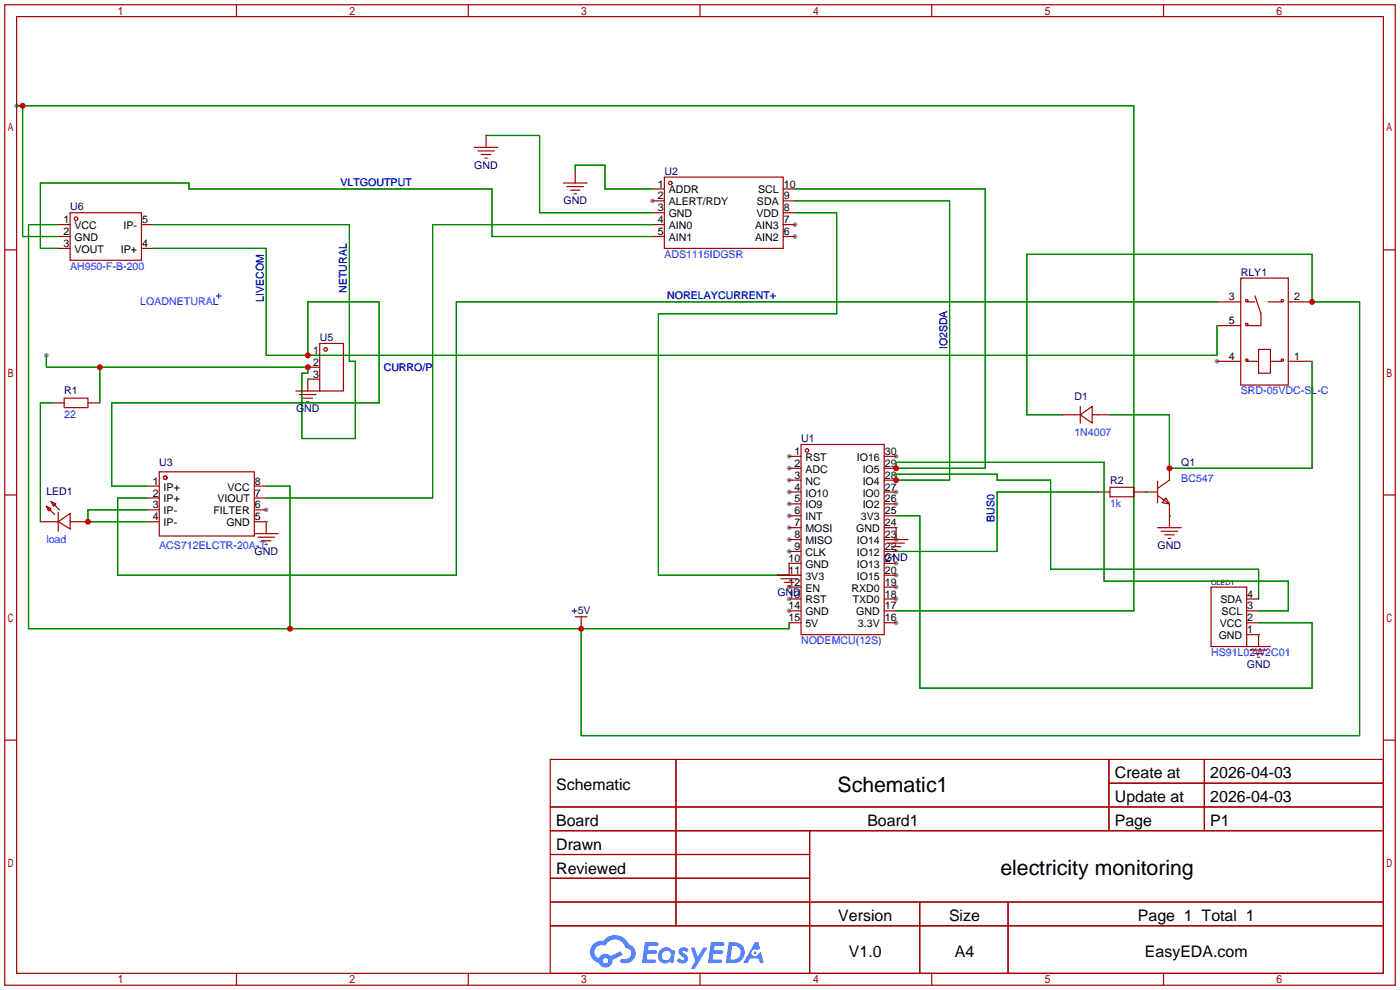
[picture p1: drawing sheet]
<svg xmlns="http://www.w3.org/2000/svg" width="299mm" height="212mm" viewBox="0 0 299 212" stroke-linecap="round" stroke-linejoin="round" font-family="sans-serif">
<g fill="#999">
<circle cx="168.7" cy="97.5" r=".51"/>
<circle cx="168.7" cy="100.1" r=".51"/>
<circle cx="168.7" cy="102.6" r=".51"/>
<circle cx="168.7" cy="105.2" r=".51"/>
<circle cx="168.7" cy="107.7" r=".51"/>
<circle cx="168.7" cy="110.2" r=".51"/>
<circle cx="168.7" cy="112.8" r=".51"/>
<circle cx="168.7" cy="115.3" r=".51"/>
<circle cx="168.7" cy="117.9" r=".51"/>
<circle cx="168.7" cy="125.5" r=".51"/>
<circle cx="168.7" cy="128" r=".51"/>
<circle cx="168.7" cy="130.6" r=".51"/>
<circle cx="191.5" cy="133.1" r=".51"/>
<circle cx="191.5" cy="128" r=".51"/>
<circle cx="191.5" cy="125.5" r=".51"/>
<circle cx="191.5" cy="122.9" r=".51"/>
<circle cx="191.5" cy="120.4" r=".51"/>
<circle cx="191.5" cy="115.3" r=".51"/>
<circle cx="191.5" cy="107.7" r=".51"/>
<circle cx="191.5" cy="105.2" r=".51"/>
<circle cx="191.5" cy="97.5" r=".51"/>
<circle cx="139.4" cy="42.9" r=".51"/>
<circle cx="169.9" cy="50.5" r=".51"/>
<circle cx="169.9" cy="48" r=".51"/>
<circle cx="56.9" cy="109" r=".51"/>
<circle cx="260.1" cy="77.2" r=".51"/>
<circle cx="3.6" cy="22.6" r=".51"/>
<circle cx="9.9" cy="75.9" r=".51"/>
</g>
<g fill="none" stroke="#a10000" stroke-width=".25">
<path d="M1 1h297.2v209.6h-297.2zM3.6 3.6h292.1v204.4h-292.1zM50.5 1v2.6M100.1 1v2.6M149.6 1v2.6M199.1 1v2.6M248.7 1v2.6M1 53.4h2.6M295.7 53.4h2.5M1 105.8h2.6M295.7 105.8h2.5M1 158.2h2.6"/>
<path d="M295.7 158.2h2.5M117.6 162.3h178.1v45.7h-178.1zM117.6 172.5h178.1M117.6 177.5h178.1M144.5 162.3v35.6M173 177.5v30.5M237 162.3v15.2M237 167.4h58.7M257.4 162.3v15.2M117.6 182.6h55.4M117.6 192.8h178.1M117.6 187.7h55.4"/>
<path d="M117.6 197.9h178.1M196.6 192.8v15.2M215.4 192.8v15.2M50.5 208v2.6M100.1 208v2.6M149.6 208v2.6M199.1 208v2.6M248.7 208v2.6"/>
</g>
<g fill="#5487ff">
<path d="M145.3 202.7a1.3 1.3 0 0 1 1.9 .3l-.4 .6a.54 .54 0 0 0-.9-.2l.1 .2a1.34 1.34 0 0 1 .9 1.8 1.47 1.47 0 0 1-2.3-.1l.5-.6 .8 .5a.31 .31 0 0 0 .4-.3 .31 .31 0 0 0-.3-.4 1.12 1.12 0 0 1-.7-1.8z"/>
<path d="M147.6 202.5h.9l.6 2 1.2-2h.9l-2.7 4.6h-.9l1-1.7z"/>
<path d="M137.8 201.4h1.7a1.31 1.31 0 0 1 1.2 .2 .4 .4 0 0 1-.3 .5l-1.8 .1-.1 .9h1.6a.4 .4 0 0 1 .4 .4 .4 .4 0 0 1-.5 .4h-1.6l-.2 1.2h1.4a.46 .46 0 0 1 .5 0 .46 .46 0 0 1 .1 .5l-.4 .2h-2.6z"/>
<path d="M151.9 201.4h1.7a1.32 1.32 0 0 1 1.2 .2 .39 .39 0 0 1-.3 .5l-1.8 .1-.1 .9h1.6a.4 .4 0 0 1 .4 .4 .4 .4 0 0 1-.4 .4h-1.7l-.2 1.2h1.4a.46 .46 0 0 1 .5 0 .46 .46 0 0 1 .1 .5l-.4 .2h-2.6z"/>
<path d="M161.3 201.4h.8l.3 1.3-.6 .4a.75 .75 0 0 0-1.1 .3 .75 .75 0 0 0 .5 1 .75 .75 0 0 0 .9-.7l.5-.2 .6 2.3h-.8l-.3-.9h-1.8l-.5 .9h-1z"/>
<path d="M155.7 201.4l-.6 4.4h1.5a2.27 2.27 0 0 0 2.6-2.2 2.27 2.27 0 0 0-2.7-2.2zM156.5 202.1a1.5 1.5 0 0 1 1.8 1.6 1.5 1.5 0 0 1-1.9 1.4h-.3z"/>
<path d="M141.2 203a1.6 1.6 0 0 0-.3 2.3 1.6 1.6 0 0 0 2.3 .2l.7 .3 .3-2.4-.1-.3-.5-.1a1.58 1.58 0 0 0-2.4 0zM141.8 203.5a.98 .98 0 0 1 1.6 .4 .98 .98 0 0 1-1.1 1.3 .94 .94 0 0 1-.9-.7 .94 .94 0 0 1 .4-1z"/>
<path d="M126.8 201.8a2.37 2.37 0 0 0 1.1 4 1.54 1.54 0 0 0 1.8 1 1.54 1.54 0 0 0 1.2-1.6l2.2-1.1-.5-.8-2 1a1.57 1.57 0 0 0-2.7 .5 1.5 1.5 0 0 1-.7-2.1 1.5 1.5 0 0 1 2.2-.5 2.23 2.23 0 0 1 2.3-1.4 2.23 2.23 0 0 1 2 1.8 1.16 1.16 0 0 1 1.2 1.1 1.16 1.16 0 0 1-1.1 1.2h-.7a.47 .47 0 0 0-.5 .4 .47 .47 0 0 0 .4 .5 2.17 2.17 0 0 0 2.5-.9 2.17 2.17 0 0 0-.3-2.7l-.8-.4a3.2 3.2 0 0 0-5.5-.7l-1.1 .1zM128.8 205.3a.6 .6 0 0 1 1.2 0 .6 .6 0 0 1-1.2 0z"/>
<circle cx="161.4" cy="203.6" r=".28"/>
</g>
<g fill="none" stroke="#a10000" stroke-width=".25">
<path d="M101.3 31.5h5.1M102.1 32.3h3.6M102.9 33h2M103.6 33.8h.5M103.9 29v2.5M120.4 39.1h5.1M121.2 39.9h3.5M122.9 36.6v2.5M142 37.8h25.4v15.3h-25.4zM12.4 48h2.6M12.4 50.5h2.6M12.4 53.1h2.6"/>
<path d="M15 45.5h15.2v10.1h-15.2zM30.2 48h2.6M30.2 53.1h2.6M121.9 40.6h2.1M122.7 41.4h.5M139.4 40.4h2.6M139.4 42.9h2.6M139.4 45.5h2.6M139.4 48h2.6M139.4 50.5h2.6M167.4 40.4h2.5M167.4 42.9h2.5"/>
<path d="M167.4 45.5h2.5M167.4 48h2.5M167.4 50.5h2.5M265.2 59.4h10.1v22.9h-10.1zM65.8 75.9h2.5M65.8 78.5h2.5M68.3 73.4h5.1v10.2h-5.1zM260.1 77.2h5.1M260.1 64.5h5.1M260.1 69.6h5.1M266.4 77.2h2.6M266.4 64.5h1.8"/>
<path d="M268.2 63.2l1.3 3.9v2.5h-3.1M269 74.7h2.5v5.1h-2.5zM271 64.5h3.1M271.5 77.2h2.6M275.3 77.2h5.1M275.3 64.5h5.1M11.2 86.1h2.5M13.7 85.1h5.1v2h-5.1zM18.8 86.1h2.5M63.2 83.6h5.1M64 84.3h3.6M64.8 85.1h2"/>
<path d="M65.5 85.9h.5M68.3 81h-2.5v2.6M168.7 97.5h2.5M171.2 95h17.8v40.6h-17.8zM189 97.5h2.5M227.1 88.6h3.8M230.9 88.6l2.5-1.7v3.5zM230.9 86.9v3.5M233.4 88.6h3.8M8.6 111.5h3.8M9.9 108.2l1 .5-.5 .5zM9.9 108.2l1.8 1.8"/>
<path d="M10.9 107.2l1 .5-.5 .5zM10.9 107.2l1.8 1.8M12.4 111.5l2.6-1.8v3.3zM12.4 109.5v4M15 111.5h3.8M31.5 111.5h2.5M31.5 103.9h2.5M31.5 106.4h2.5M31.5 109h2.5M34 100.8h20.4v13.8h-20.4zM54.4 111.5h2.5v2.5M54.4 103.9h2.5"/>
<path d="M54.4 106.4h2.5M54.4 109h2.5M54.4 114h5M55.1 114.8h3.6M55.9 115.6h2M56.6 116.3h.5M168.7 100.1h2.5M168.7 102.6h2.5M168.7 105.2h2.5M168.7 107.7h2.5M168.7 110.2h2.5M168.7 112.8h2.5"/>
<path d="M168.7 115.3h2.5M168.7 117.9h2.5M189 100.1h2.5M189 102.6h2.5M189 105.2h2.5M189 107.7h2.5M189 110.2h2.5M189 112.8h2.5v2.5M189 115.3h5.1M189 117.9h2.5M189.7 116.1h3.6M190.5 116.8h2"/>
<path d="M191.3 117.6h.5M234.7 105.2h2.5M237.2 104.1h5.1v2.1h-5.1zM242.3 105.2h5.1M247.4 112.8h5.1M247.4 102.9v4.5M247.4 105.9l2.5 1.8M248.2 113.5h3.5M248.9 114.3h2.1M249.2 106.4l.7 1.3-1.5-.3zM249.7 115.1h.5M249.9 100.1v2.5l-2.5 1.8"/>
<path d="M249.9 107.7v5.1M122.9 131.8h2.6M124.2 131.8v2.6M166.1 122.9h5.1M166.9 123.7h3.5M167.6 124.5h2.1M168.4 125.2h.5M168.7 125.5h2.5M168.7 128h2.5M168.7 130.6h2.5M168.7 133.1h2.5M171.2 120.4h-2.5v2.5"/>
<path d="M189 120.4h2.5M189 122.9h2.5M189 125.5h2.5M189 128h2.5M189 130.6h2.5M189 133.1h2.5M258.8 125.5h7.6v12.7h-7.6zM266.4 128h2.6M266.4 130.6h2.6M266.4 133.1h2.6M266.4 135.6h2.6v2.6M266.4 138.2h5.1"/>
<path d="M267.2 138.9h3.6M268 139.7h2M268.7 140.5h.5"/>
<circle cx="143.3" cy="39.1" r=".38"/>
<circle cx="16.3" cy="46.7" r=".38"/>
<circle cx="69.6" cy="74.7" r=".38"/>
<circle cx="266.4" cy="69.3" r=".25"/>
<circle cx="266.4" cy="77" r=".25"/>
<circle cx="266.4" cy="64.3" r=".25"/>
<circle cx="274.1" cy="77" r=".25"/>
<circle cx="274.1" cy="64.3" r=".25"/>
<circle cx="172.5" cy="96.3" r=".38"/>
<circle cx="35.3" cy="102.1" r=".38"/>
</g>
<g fill="none" stroke="#008700" stroke-width=".25">
<path d="M3.6 22.6h238.7v108h-50.8M4.8 22.6v27.9h7.6M103.9 29h11.4v16.5h24.1M122.9 36.6v-1.3h6.4v5.1h10.1M12.4 48h-6.3v86.4h162.6v-1.3M32.8 48h41.9v29.2h1.2v16.5h-11.4v-13.9h1.3v-1.3h-55.9v-2.6M32.8 53.1h24.1v22.8h203.2v-6.3M139.4 50.5h-34.2v-10.1h-64.8v-1.3h-31.8v14h3.8M139.4 48h-46.9v58.4h-35.6M169.9 40.4h40.7v59.7h-19.1v-1.3h44.5v25.4h39.3v6.4h-6.3M169.9 42.9h33v59.7h-11.4v-1.3h21.6v1.3h11.4v19.1h44.5v6.3M169.9 45.5h8.9v21.6h-38.1v55.8h28"/>
<path d="M21.3 78.5v7.6M65.8 75.9v-11.4h15.2v21.6h-57.1v17.8h7.6M260.1 64.5h-162.6v58.4h-72.4v-16.5h6.4M280.4 77.2v22.9h-30.5v-11.5h-12.7M11.2 86.1h-2.6v25.4M65.8 81h.1M227.1 88.6h-7.6v-34.2h60.9v10.1h10.2v92.7h-166.4v-22.8M31.5 109h-12.7v2.5h12.7M56.9 111.5h.1M56.9 103.9h5.1v30.5M191.5 112.8h.1M191.5 110.2h5.1v36.9h83.8v-14h-11.4"/>
<path d="M234.7 105.2h-21.6v12.7h-21.6M244.9 105.2h.1M249.9 110.2h.1M168.7 120.4h.1M269 135.6h.1"/>
</g>
<path d="M46.2 63.2h1M46.7 62.7v1.1" fill="none" stroke="#00f" stroke-width=".25"/>
<g fill="#c00">
<circle cx="191.5" cy="102.6" r=".63"/>
<circle cx="4.8" cy="22.6" r=".63"/>
<circle cx="124.2" cy="134.4" r=".63"/>
<circle cx="62" cy="134.4" r=".63"/>
<circle cx="280.4" cy="64.5" r=".63"/>
<circle cx="249.9" cy="100.1" r=".63"/>
<circle cx="18.8" cy="111.5" r=".63"/>
<circle cx="191.5" cy="100.1" r=".63"/>
<circle cx="65.8" cy="75.9" r=".63"/>
<circle cx="65.8" cy="78.5" r=".63"/>
<circle cx="21.3" cy="78.5" r=".63"/>
</g>
<g font-size="4.5">
<text x="179" y="169.2">Schematic1</text>
<text x="213.8" y="187">electricity monitoring</text>
</g>
<g font-size="3.4">
<text x="238.3" y="166.4">Create at</text>
<text x="258.7" y="166.4">2026-04-03</text>
<text x="118.9" y="168.9">Schematic</text>
<text x="238.3" y="171.4">Update at</text>
<text x="258.7" y="171.4">2026-04-03</text>
<text x="118.9" y="176.5">Board</text>
<text x="185.4" y="176.5">Board1</text>
<text x="238.3" y="176.5">Page</text>
<text x="258.7" y="176.5">P1</text>
<text x="118.9" y="181.6">Drawn</text>
<text x="118.9" y="186.7">Reviewed</text>
<text x="179.2" y="196.8">Version</text>
<text x="202.8" y="196.8">Size</text>
<text x="243.2" y="196.8">Page 1 Total 1</text>
<text x="181.4" y="204.5">V1.0</text>
<text x="204.1" y="204.5">A4</text>
<text x="244.7" y="204.5">EasyEDA.com</text>
</g>
<g font-size="2.3" fill="#00f">
<text x="72.8" y="39.8">VLTGOUTPUT</text>
<text x="15" y="57.6">AH950-F-B-200</text>
<text x="142" y="55.1">ADS1115IDGSR</text>
<text x="30" y="65.2">LOADNETURAL</text>
<text x="56.4" y="64.5" transform="rotate(-90 56.4 64.5)">LIVECOM</text>
<text x="74.1" y="62.6" transform="rotate(-90 74.1 62.6)">NETURAL</text>
<text x="142.6" y="64">NORELAYCURRENT+</text>
<text x="202.4" y="74.7" transform="rotate(-90 202.4 74.7)">IO2SDA</text>
<text x="82" y="79.2">CURRO/P</text>
<text x="13.7" y="89.4">22</text>
<text x="265.2" y="84.3">SRD-05VDC-SL-C</text>
<text x="229.6" y="93.2">1N4007</text>
<text x="252.5" y="103.1">BC547</text>
<text x="212.6" y="111.5" transform="rotate(-90 212.6 111.5)">BUS0</text>
<text x="237.2" y="108.4">1k</text>
<text x="9.9" y="116">load</text>
<text x="34" y="117.3">ACS712ELCTR-20A-T</text>
<text x="171.2" y="137.6">NODEMCU(12S)</text>
<text x="258.8" y="140.2">HS91L02W2C01</text>
</g>
<g font-size="2.3" fill="#000080">
<text x="101.4" y="36">GND</text>
<text x="142" y="37.3">U2</text>
<text x="15" y="44.9">U6</text>
<text x="120.4" y="43.7">GND</text>
<text x="265.2" y="58.9">RLY1</text>
<text x="68.3" y="72.9">U5</text>
<text x="13.7" y="84.3">R1</text>
<text x="63.3" y="88.1">GND</text>
<text x="229.6" y="85.6">D1</text>
<text x="171.2" y="94.5">U1</text>
<text x="34" y="99.5">U3</text>
<text x="252.5" y="99.5">Q1</text>
<text x="9.9" y="105.9">LED1</text>
<text x="237.2" y="103.3">R2</text>
<text x="54.4" y="118.6">GND</text>
<text x="189" y="119.9">GND</text>
<text x="247.4" y="117.3">GND</text>
<text x="122.2" y="131.3">+5V</text>
<text x="166.1" y="127.5">GND</text>
<text x="266.5" y="142.7">GND</text>
</g>
<g font-size="2.3">
<text x="140.6" y="40.1">1</text>
<text x="142.9" y="41.3">ADDR</text>
<text x="162" y="41.3">SCL</text>
<text x="167.5" y="40.1">10</text>
<text x="13.6" y="47.7">1</text>
<text x="30.4" y="47.7">5</text>
<text x="140.6" y="42.6">2</text>
<text x="140.6" y="45.2">3</text>
<text x="140.6" y="47.7">4</text>
<text x="142.9" y="43.9">ALERT/RDY</text>
<text x="142.9" y="46.4">GND</text>
<text x="161.7" y="46.4">VDD</text>
<text x="161.8" y="43.9">SDA</text>
<text x="167.5" y="47.7">7</text>
<text x="167.5" y="45.2">8</text>
<text x="167.5" y="42.6">9</text>
<text x="13.6" y="50.2">2</text>
<text x="13.6" y="52.8">3</text>
<text x="15.9" y="49">VCC</text>
<text x="15.9" y="51.5">GND</text>
<text x="26.4" y="49">IP-</text>
<text x="30.4" y="52.8">4</text>
<text x="140.6" y="50.2">5</text>
<text x="142.9" y="49">AIN0</text>
<text x="142.9" y="51.5">AIN1</text>
<text x="161.4" y="51.5">AIN2</text>
<text x="161.4" y="49">AIN3</text>
<text x="167.5" y="50.2">6</text>
<text x="15.9" y="54">VOUT</text>
<text x="25.8" y="54">IP+</text>
<text x="262.6" y="64.2">3</text>
<text x="276.6" y="64.2">2</text>
<text x="262.6" y="69.3">5</text>
<text x="66.9" y="75.6">1</text>
<text x="262.6" y="76.9">4</text>
<text x="276.6" y="76.9">1</text>
<text x="66.9" y="78.2">2</text>
<text x="66.9" y="80.7">3</text>
<text x="169.8" y="97.2">1</text>
<text x="169.8" y="99.8">2</text>
<text x="172.1" y="98.5">RST</text>
<text x="172.1" y="101">ADC</text>
<text x="183.1" y="98.5">IO16</text>
<text x="184.4" y="101">IO5</text>
<text x="189.1" y="99.8">29</text>
<text x="189.1" y="97.2">30</text>
<text x="32.6" y="103.6">1</text>
<text x="32.6" y="106.1">2</text>
<text x="35" y="104.8">IP+</text>
<text x="35" y="107.4">IP+</text>
<text x="46.5" y="107.4">VIOUT</text>
<text x="48.6" y="104.8">VCC</text>
<text x="54.5" y="106.1">7</text>
<text x="54.5" y="103.6">8</text>
<text x="169.8" y="102.3">3</text>
<text x="169.8" y="104.8">4</text>
<text x="169.8" y="107.4">5</text>
<text x="172.1" y="103.6">NC</text>
<text x="172.1" y="106.1">IO10</text>
<text x="184.4" y="106.1">IO0</text>
<text x="184.4" y="103.6">IO4</text>
<text x="189.1" y="107.4">26</text>
<text x="189.1" y="104.8">27</text>
<text x="189.1" y="102.3">28</text>
<text x="32.6" y="108.7">3</text>
<text x="32.6" y="111.2">4</text>
<text x="35" y="109.9">IP-</text>
<text x="35" y="112.5">IP-</text>
<text x="45.6" y="109.9">FILTER</text>
<text x="48.4" y="112.5">GND</text>
<text x="54.5" y="111.2">5</text>
<text x="54.5" y="108.7">6</text>
<text x="169.8" y="109.9">6</text>
<text x="169.8" y="112.5">7</text>
<text x="172.1" y="108.7">IO9</text>
<text x="172.1" y="111.2">INT</text>
<text x="172.1" y="113.7">MOSI</text>
<text x="183" y="113.7">GND</text>
<text x="184" y="111.2">3V3</text>
<text x="184.4" y="108.7">IO2</text>
<text x="189.1" y="112.5">24</text>
<text x="189.1" y="109.9">25</text>
<text x="169.8" y="115">8</text>
<text x="169.8" y="117.5">9</text>
<text x="172.1" y="116.3">MISO</text>
<text x="172.1" y="118.8">CLK</text>
<text x="183.1" y="118.8">IO12</text>
<text x="183.1" y="116.3">IO14</text>
<text x="189.1" y="117.5">22</text>
<text x="189.1" y="115">23</text>
<text x="168.5" y="120.1">10</text>
<text x="168.5" y="122.6">11</text>
<text x="168.5" y="125.2">12</text>
<text x="172.1" y="121.4">GND</text>
<text x="172.1" y="123.9">3V3</text>
<text x="183.1" y="123.9">IO15</text>
<text x="183.1" y="121.4">IO13</text>
<text x="189.1" y="125.2">19</text>
<text x="189.1" y="122.6">20</text>
<text x="189.1" y="120.1">21</text>
<text x="168.5" y="127.7">13</text>
<text x="168.5" y="130.2">14</text>
<text x="172.1" y="126.4">EN</text>
<text x="172.1" y="129">RST</text>
<text x="172.1" y="131.5">GND</text>
<text x="182" y="126.4">RXD0</text>
<text x="182.2" y="129">TXD0</text>
<text x="183" y="131.5">GND</text>
<text x="189.1" y="130.2">17</text>
<text x="189.1" y="127.7">18</text>
<text x="260.8" y="129">SDA</text>
<text x="261.1" y="131.5">SCL</text>
<text x="266.6" y="130.2">3</text>
<text x="266.6" y="127.7">4</text>
<text x="168.5" y="132.8">15</text>
<text x="172.1" y="134.1">5V</text>
<text x="183.4" y="134.1">3.3V</text>
<text x="189.1" y="132.8">16</text>
<text x="260.5" y="136.6">GND</text>
<text x="260.7" y="134.1">VCC</text>
<text x="266.6" y="135.3">1</text>
<text x="266.6" y="132.8">2</text>
</g>
<text font-size="1.5" fill="#000080" x="258.8" y="125.1">OLED1</text>
</svg>
